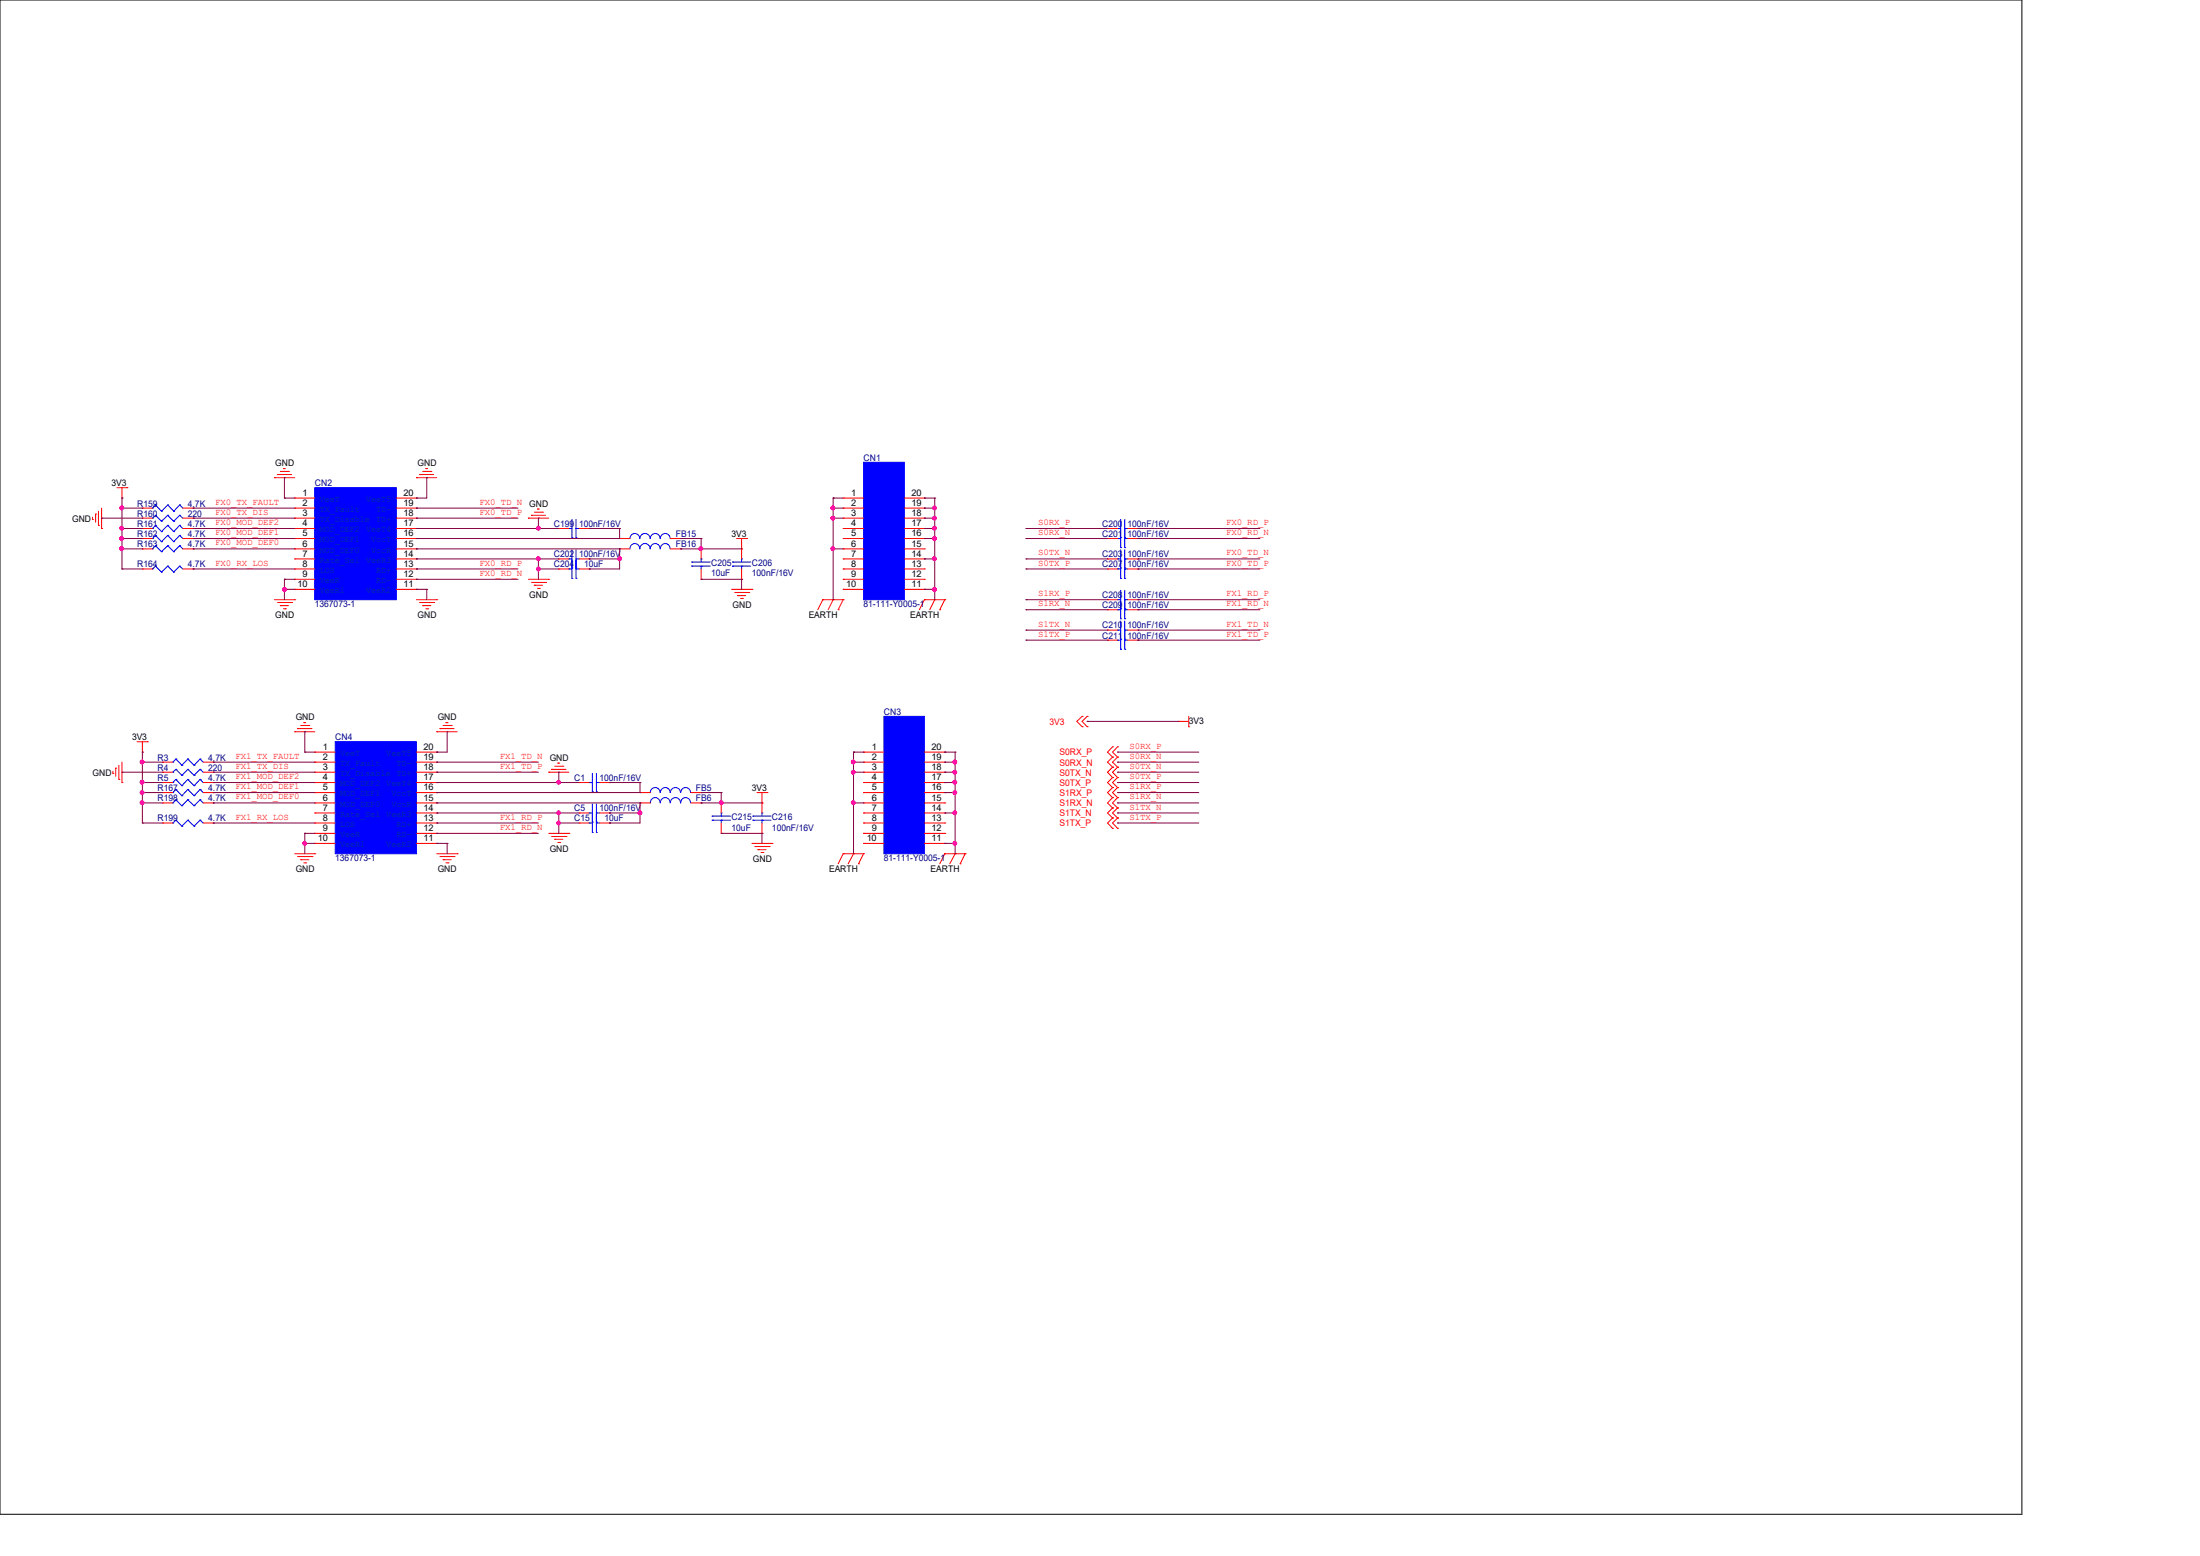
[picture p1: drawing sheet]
<svg xmlns="http://www.w3.org/2000/svg" width="297mm" height="210mm" viewBox="0 0 297 210" stroke-linecap="round" stroke-linejoin="round" font-family="sans-serif">
<path d="M0 0h273v204.4h-273z" fill="none" stroke="#000" stroke-width=".14"/>
<g fill="none" stroke="#f00" stroke-width=".14">
<path d="M12.5 70.1h.1M12.5 69.8v.3M12.9 69.4h.1M12.9 69.4v1.1M13.3 70.9h.1M13.3 69v1.9M13.7 71.3h.1M13.7 68.6v2.7M15.8 65.8h1.3M16.5 67.2h.1M16.5 65.8v1.4M17.1 65.8h.1"/>
<path d="M19.2 76.8h.1M19.2 68.6h.1M19.2 69.9h.1M19.2 71.3h.1M19.2 72.7h.1M19.2 74.1h.1M19.2 69.9h1.4M19.2 72.7h1.4M19.2 71.3h1.4M19.2 76.8h1.4M19.2 68.6h1.4M19.2 74.1h1.4"/>
<path d="M24.7 69.9h1.4M24.7 72.7h1.4M24.7 71.3h1.4M24.7 76.8h1.4M24.7 68.6h1.4M24.7 74.1h1.4M26.1 76.8h.1M26.1 68.6h.1M26.1 69.9h.1M26.1 71.3h.1M26.1 72.7h.1M26.1 74.1h.1"/>
<path d="M37 64.5h.1M37 64.5h2.8M37.5 64.1h.1M37.5 64.1h1.9M37.8 63.6h1.1M38.3 63.2h.1M38.3 63.2h.2M38.9 63.6h.1M39.8 67.2h.1M39.8 68.6h.1M39.8 69.9h.1M39.8 71.3h.1"/>
<path d="M39.8 72.7h.1M39.8 74.1h.1M39.8 75.4h.1M39.8 76.8h.1M39.8 78.2h.1M39.8 79.5h.1M39.8 69.9h2.7M39.8 72.7h2.7M39.8 78.2h2.7M39.8 79.5h2.7M39.8 71.3h2.7M39.8 75.4h2.7"/>
<path d="M39.8 76.8h2.7M39.8 68.6h2.7M39.8 67.2h2.7M39.8 74.1h2.7M53.5 69.9h2.7M53.5 72.7h2.7M53.5 78.2h2.7M53.5 79.5h2.7M53.5 71.3h2.7M53.5 75.4h2.7M53.5 76.8h2.7M53.5 68.6h2.7"/>
<path d="M53.5 67.2h2.7M53.5 74.1h2.7M56.2 64.5h.1M56.2 79.5h.1M56.2 78.2h.1M56.2 76.8h.1M56.2 75.4h.1M56.2 74.1h.1M56.2 72.7h.1M56.2 71.3h.1M56.2 69.9h.1M56.2 68.6h.1"/>
<path d="M56.2 67.2h.1M56.2 64.5h2.8M56.6 64.1h.1M56.6 64.1h1.9M57.1 63.6h1.1M57.5 63.2h.1M57.5 63.2h.2M58.2 63.6h.1M71.3 69.9h.1M71.3 69.9h2.8M71.3 78.2h2.8M71.8 69.6h.1"/>
<path d="M71.8 69.6h1.9M71.8 78.6h1.9M72.1 79h.1M72.1 69.1h1.1M72.1 79h1.1M72.6 68.7h.1M72.6 68.7h.2M72.6 79.4h.2M72.8 79.4h.1M73.2 69.1h.1M73.7 78.6h.1M74.1 78.2h.1"/>
<path d="M75.4 75.4h.1M75.4 76.8h.1M75.4 71.3h.1M75.4 71.3h1.4M75.4 75.4h1.4M75.4 76.8h1.4M78.2 71.3h1.3M78.2 75.4h1.3M78.2 76.8h1.3M79.5 75.4h.1M79.5 76.8h.1M79.5 71.3h.1"/>
<path d="M83.7 72.7h.1M83.7 74.1h.1M83.7 72.7h1.3M83.7 74.1h1.3M90.5 72.7h1.4M90.5 74.1h1.4M91.9 72.7h.1M91.9 74.1h.1M94.7 78.2h.1M94.7 74.1h.1M94.7 74.1v1.3M94.7 76.8v1.4"/>
<path d="M98.8 79.5h2.7M99.2 80h1.9M99.4 72.7h1.4M100.1 74.1h.1M100.1 78.2h.1M100.1 72.7v2.7M100.1 76.8v1.4M100.8 72.7h.1M101.1 80h.1M101.5 79.5h.1M113.8 67.2h.1M113.8 68.6h.1"/>
<path d="M113.8 69.9h.1M113.8 71.3h.1M113.8 72.7h.1M113.8 74.1h.1M113.8 75.4h.1M113.8 76.8h.1M113.8 78.2h.1M113.8 79.5h.1M113.8 69.9h2.8M113.8 72.7h2.8M113.8 78.2h2.8M113.8 79.5h2.8"/>
<path d="M113.8 71.3h2.8M113.8 75.4h2.8M113.8 76.8h2.8M113.8 68.6h2.8M113.8 67.2h2.8M113.8 74.1h2.8M122.1 69.9h2.7M122.1 72.7h2.7M122.1 78.2h2.7M122.1 79.5h2.7M122.1 71.3h2.7M122.1 75.4h2.7"/>
<path d="M122.1 76.8h2.7M122.1 68.6h2.7M122.1 67.2h2.7M122.1 74.1h2.7M124.8 79.5h.1M124.8 78.2h.1M124.8 76.8h.1M124.8 75.4h.1M124.8 74.1h.1M124.8 72.7h.1M124.8 71.3h.1M124.8 69.9h.1"/>
<path d="M124.8 68.6h.1M124.8 67.2h.1M149.5 71.3h.1M149.5 72.7h.1M149.5 75.4h.1M149.5 76.8h.1M149.5 72.7h1.4M149.5 71.3h1.4M149.5 75.4h1.4M149.5 76.8h1.4M152.2 72.7h1.4M152.2 71.3h1.4"/>
<path d="M152.2 75.4h1.4M152.2 76.8h1.4M153.6 71.3h.1M153.6 72.7h.1M153.6 75.4h.1M153.6 76.8h.1M37 80.9h2.8M37.5 81.3h1.9M37.8 81.7h.1M37.8 81.7h1.1M38.3 82.2h.2M38.5 82.2h.1"/>
<path d="M39.4 81.3h.1M39.8 80.9h.1M39.8 98.8h.1M39.8 98.8h2.7M40.2 98.3h.1M40.2 98.3h1.9M40.6 97.9h1.1M41 97.5h.1M41 97.5h.3M41.7 97.9h.1M56.2 80.9h2.8M56.6 81.3h1.9"/>
<path d="M57.1 81.7h.1M57.1 81.7h1.1M57.5 82.2h.2M57.7 82.2h.1M58.5 81.3h.1M59 80.9h.1M59 98.8h.1M59 98.8h2.7M59.4 98.3h.1M59.4 98.3h1.9M59.8 97.9h1.1M60.2 97.5h.1"/>
<path d="M60.2 97.5h.3M60.9 97.9h.1M99.6 80.4h.1M99.6 80.4h1.1M100 80.8h.2M100.2 80.8h.1M111.1 80.9h.1M111.1 80.9h2.7M111.1 80.9l-.7 1.4M112.5 80.9h.1M112.5 80.9l-.7 1.4M113.2 82.3h.1"/>
<path d="M113.8 80.9h.1M113.8 80.9l-.6 1.4M124.8 80.9h.1M124.8 80.9h2.8M124.8 80.9l-.7 1.4M126.2 80.9h.1M126.2 80.9l-.7 1.4M126.9 82.3h.1M127.6 80.9h.1M127.6 80.9l-.7 1.4M146.1 96.7h.1M146.1 98.1h.1"/>
<path d="M146.1 96.7l-.7 .7 .7 .7M146.8 96.7h.1M146.8 98.1h.1M146.8 96.7l-.7 .7 .7 .7M149.5 80.9h.1M149.5 82.3h.1M149.5 85h.1M149.5 86.4h.1M149.5 80.9h1.4M149.5 82.3h1.4M149.5 85h1.4M149.5 86.4h1.4"/>
<path d="M152.2 80.9h1.4M152.2 82.3h1.4M152.2 85h1.4M152.2 86.4h1.4M153.6 80.9h.1M153.6 82.3h.1M153.6 85h.1M153.6 86.4h.1M159.1 97.4h.1M159.1 97.4h1.4M160.5 98.1h.1M160.5 96.7v1.4"/>
<path d="M15.2 104.4h.1M15.2 104.1v.3M15.6 103.7h.1M15.6 103.7v1.1M16 105.2h.1M16 103.3v1.9M16.5 105.6h.1M16.5 102.9v2.7M18.5 100.1h1.4M19.2 101.5h.1M19.2 100.1v1.4M19.9 100.1h.1"/>
<path d="M21.9 111.1h.1M21.9 102.9h.1M21.9 104.2h.1M21.9 105.6h.1M21.9 107h.1M21.9 108.4h.1M21.9 104.2h1.4M21.9 107h1.4M21.9 111.1h1.4M21.9 102.9h1.4M21.9 105.6h1.4M21.9 108.4h1.4"/>
<path d="M27.4 104.2h1.4M27.4 107h1.4M27.4 111.1h1.4M27.4 102.9h1.4M27.4 105.6h1.4M27.4 108.4h1.4M28.8 111.1h.1M28.8 102.9h.1M28.8 104.2h.1M28.8 105.6h.1M28.8 107h.1M28.8 108.4h.1"/>
<path d="M39.8 115.2h2.7M40.2 115.6h1.9M40.6 116h.1M40.6 116h1.1M41 116.5h.3M41.3 116.5h.1M42.1 115.6h.1M42.5 115.2h.1M42.5 101.5h.1M42.5 102.9h.1M42.5 104.2h.1M42.5 105.6h.1"/>
<path d="M42.5 107h.1M42.5 108.4h.1M42.5 109.7h.1M42.5 111.1h.1M42.5 112.5h.1M42.5 113.8h.1M42.5 104.2h2.8M42.5 107h2.8M42.5 112.5h2.8M42.5 113.8h2.8M42.5 109.7h2.8M42.5 111.1h2.8"/>
<path d="M42.5 102.9h2.8M42.5 105.6h2.8M42.5 101.5h2.8M42.5 108.4h2.8M56.2 104.2h2.8M56.2 107h2.8M56.2 112.5h2.8M56.2 113.8h2.8M56.2 109.7h2.8M56.2 111.1h2.8M56.2 102.9h2.8M56.2 105.6h2.8"/>
<path d="M56.2 101.5h2.8M56.2 108.4h2.8M59 113.8h.1M59 112.5h.1M59 111.1h.1M59 109.7h.1M59 108.4h.1M59 107h.1M59 105.6h.1M59 104.2h.1M59 102.9h.1M59 101.5h.1"/>
<path d="M59 115.2h2.7M59.4 115.6h1.9M59.8 116h.1M59.8 116h1.1M60.2 116.5h.3M60.5 116.5h.1M61.3 115.6h.1M61.7 115.2h.1M74.1 104.2h.1M74.1 104.2h2.7M74.1 112.5h2.7M74.5 103.8h.1"/>
<path d="M74.5 103.8h1.9M74.5 112.9h1.9M74.9 113.3h.1M74.9 103.4h1.1M74.9 113.3h1.1M75.3 103h.1M75.3 103h.3M75.3 113.7h.3M75.6 113.7h.1M76 103.4h.1M76.4 112.9h.1M76.8 112.5h.1"/>
<path d="M78.2 109.7h.1M78.2 111.1h.1M78.2 105.6h.1M78.2 109.7h1.3M78.2 111.1h1.3M78.2 105.6h1.3M80.9 109.7h1.4M80.9 111.1h1.4M80.9 105.6h1.4M82.3 109.7h.1M82.3 111.1h.1M82.3 105.6h.1"/>
<path d="M86.4 107h.1M86.4 108.4h.1M86.4 107h1.4M86.4 108.4h1.4M93.3 107h1.4M93.3 108.4h1.4M94.7 107h.1M94.7 108.4h.1M97.4 112.5h.1M97.4 108.4h.1M97.4 108.4v1.3M97.4 111.1v1.4"/>
<path d="M101.5 113.8h2.7M101.9 114.3h1.9M102.2 107h1.3M102.3 114.7h.1M102.3 114.7h1.1M102.7 115.1h.3M102.9 108.4h.1M102.9 112.5h.1M102.9 107v2.7M102.9 111.1v1.4M103 115.1h.1M103.5 107h.1"/>
<path d="M103.8 114.3h.1M104.2 113.8h.1M113.8 115.2h.1M113.8 115.2h2.8M113.8 115.2l-.6 1.4M115.2 115.2h.1M115.2 115.2l-.7 1.4M115.9 116.6h.1M116.6 115.2h.1M116.6 101.5h.1M116.6 102.9h.1M116.6 104.2h.1"/>
<path d="M116.6 105.6h.1M116.6 107h.1M116.6 108.4h.1M116.6 109.7h.1M116.6 111.1h.1M116.6 112.5h.1M116.6 113.8h.1M116.6 104.2h2.7M116.6 107h2.7M116.6 112.5h2.7M116.6 113.8h2.7M116.6 115.2l-.7 1.4"/>
<path d="M116.6 109.7h2.7M116.6 111.1h2.7M116.6 102.9h2.7M116.6 105.6h2.7M116.6 101.5h2.7M116.6 108.4h2.7M124.8 104.2h2.8M124.8 107h2.8M124.8 112.5h2.8M124.8 113.8h2.8M124.8 109.7h2.8M124.8 111.1h2.8"/>
<path d="M124.8 102.9h2.8M124.8 105.6h2.8M124.8 101.5h2.8M124.8 108.4h2.8M127.6 115.2h.1M127.6 113.8h.1M127.6 112.5h.1M127.6 111.1h.1M127.6 109.7h.1M127.6 108.4h.1M127.6 107h.1M127.6 105.6h.1"/>
<path d="M127.6 104.2h.1M127.6 102.9h.1M127.6 101.5h.1M127.6 115.2h2.7M127.6 115.2l-.7 1.4M128.9 115.2h.1M128.9 115.2l-.7 1.4M129.6 116.6h.1M130.3 115.2h.1M130.3 115.2l-.7 1.4M150.2 100.8h.1M150.2 102.2h.1"/>
<path d="M150.2 103.5h.1M150.2 104.9h.1M150.2 106.3h.1M150.2 107.7h.1M150.2 109.1h.1M150.2 110.4h.1M150.2 111.8h.1M150.2 100.8l-.7 .7 .7 .7M150.2 102.2l-.7 .7 .7 .6M150.2 103.5l-.7 .7 .7 .7M150.2 104.9l-.7 .7 .7 .7M150.2 106.3l-.7 .7 .7 .7"/>
<path d="M150.2 107.7l-.7 .7 .7 .7M150.2 109.1l-.7 .6 .7 .7M150.2 110.4l-.7 .7 .7 .7M150.9 100.8h.1M150.9 102.2h.1M150.9 103.5h.1M150.9 104.9h.1M150.9 106.3h.1M150.9 107.7h.1M150.9 109.1h.1M150.9 110.4h.1M150.9 111.8h.1"/>
<path d="M150.9 100.8l-.7 .7 .7 .7M150.9 102.2l-.7 .7 .7 .6M150.9 103.5l-.7 .7 .7 .7M150.9 104.9l-.7 .7 .7 .7M150.9 106.3l-.7 .7 .7 .7M150.9 107.7l-.7 .7 .7 .7M150.9 109.1l-.7 .6 .7 .7M150.9 110.4l-.7 .7 .7 .7"/>
</g>
<g fill="none" stroke="#00f" stroke-width=".14">
<path d="M20.6 76.8h.1M20.6 68.6h.1M20.6 69.9h.1M20.6 71.3h.1M20.6 72.7h.1M20.6 74.1h.1M21 76.4h.1M21 68.2h.1M21 69.6h.1M21 70.9h.1M21 72.3h.1M21 73.7h.1"/>
<path d="M21 76.4l.8 .8M21 76.4l-.4 .4M21 68.2l.8 .8M21 68.2l-.4 .4M21 69.6l.8 .8M21 69.6l-.4 .3M21 70.9l.8 .9M21 70.9l-.4 .4M21 72.3l.8 .8M21 72.3l-.4 .4M21 73.7l.8 .8M21 73.7l-.4 .4"/>
<path d="M21.8 77.2h.1M21.8 69h.1M21.8 70.4h.1M21.8 71.8h.1M21.8 73.1h.1M21.8 74.5h.1M22.6 76.4h.1M22.6 68.2h.1M22.6 69.6h.1M22.6 70.9h.1M22.6 72.3h.1M22.6 73.7h.1"/>
<path d="M22.6 76.4l.9 .8M22.6 76.4l-.8 .8M22.6 68.2l.9 .8M22.6 68.2l-.8 .8M22.6 69.6l.9 .8M22.6 69.6l-.8 .8M22.6 70.9l.9 .9M22.6 70.9l-.8 .9M22.6 72.3l.9 .8M22.6 72.3l-.8 .8M22.6 73.7l.9 .8M22.6 73.7l-.8 .8"/>
<path d="M23.5 77.2h.1M23.5 69h.1M23.5 70.4h.1M23.5 71.8h.1M23.5 73.1h.1M23.5 74.5h.1M24.3 76.4h.1M24.3 68.2h.1M24.3 69.6h.1M24.3 70.9h.1M24.3 72.3h.1M24.3 73.7h.1"/>
<path d="M24.3 76.4l.4 .4M24.3 76.4l-.8 .8M24.3 68.2l.4 .4M24.3 68.2l-.8 .8M24.3 69.6l.4 .3M24.3 69.6l-.8 .8M24.3 70.9l.4 .4M24.3 70.9l-.8 .9M24.3 72.3l.4 .4M24.3 72.3l-.8 .8M24.3 73.7l.4 .4M24.3 73.7l-.8 .8"/>
<path d="M76.8 75.4h.1M76.8 76.8h.1M76.8 71.3h.1M76.8 71.3h.4M76.8 75.4h.4M76.8 76.8h.4M77.2 76.7h.1M77.2 78.1h.1M77.2 72.6h.1M77.2 70.1v2.5M77.2 74.2v3.9M77.8 75.4h.1"/>
<path d="M77.8 76.7h.1M77.8 76.8h.1M77.8 78.1h.1M77.8 71.3h.1M77.8 72.6h.1M77.8 71.3h.4M77.8 75.4h.4M77.8 70.1v2.5M77.8 74.2v3.9M77.8 76.8h.4M85 72.7a.66 .66 0 0 1 .7-.7 .66 .66 0 0 1 .7 .7M86.4 74.1a.66 .66 0 0 0-.7-.7 .66 .66 0 0 0-.6 .7"/>
<path d="M86.4 72.7a.68 .68 0 0 1 .7-.7 .68 .68 0 0 1 .7 .7M87.8 74.1a.68 .68 0 0 0-.7-.7 .68 .68 0 0 0-.7 .7M87.8 72.7a.66 .66 0 0 1 .7-.7 .66 .66 0 0 1 .6 .7M89.1 74.1a.66 .66 0 0 0-.6-.7 .66 .66 0 0 0-.7 .7M89.2 72.7a.66 .66 0 0 1 .6-.7 .66 .66 0 0 1 .7 .7M90.5 74.1a.66 .66 0 0 0-.7-.7 .66 .66 0 0 0-.6 .7M93.4 75.9h.1M93.4 76.4h.1M93.4 75.9h2.5M93.4 76.4h2.5M94.7 75.4h.1M94.7 76.4h.1"/>
<path d="M94.7 75.4v.5M94.7 76.4v.4M98.9 75.9h.1M98.9 76.4h.1M98.9 75.9h2.4M98.9 76.4h2.4M100.1 75.4h.1M100.1 76.4h.1M100.1 75.4v.5M100.1 76.4v.4M150.9 71.3h.1M150.9 72.7h.1"/>
<path d="M150.9 75.4h.1M150.9 76.8h.1M150.9 71.3h.4M150.9 75.4h.4M150.9 72.7h.4M150.9 76.8h.4M151.3 72.6h.1M151.3 73.9h.1M151.3 76.7h.1M151.3 78.1h.1M151.3 70.1v3.8M151.3 74.2v3.9"/>
<path d="M151.3 79.7v3.8M151.8 71.3h.1M151.8 72.6h.1M151.8 72.7h.1M151.8 73.9h.1M151.8 75.4h.1M151.8 76.7h.1M151.8 76.8h.1M151.8 78.1h.1M151.8 71.3h.4M151.8 70.1v3.8M151.8 74.2v3.9"/>
<path d="M151.8 79.7v3.8M151.8 75.4h.4M151.8 72.7h.4M151.8 76.8h.4M150.9 80.9h.1M150.9 82.3h.1M150.9 85h.1M150.9 86.4h.1M150.9 80.9h.4M150.9 82.3h.4M150.9 85h.4M150.9 86.4h.4"/>
<path d="M151.3 82.2h.1M151.3 83.5h.1M151.3 86.3h.1M151.3 87.6h.1M151.3 83.8v3.8M151.8 80.9h.1M151.8 82.2h.1M151.8 82.3h.1M151.8 83.5h.1M151.8 85h.1M151.8 86.3h.1M151.8 86.4h.1"/>
<path d="M151.8 87.6h.1M151.8 83.8v3.8M151.8 80.9h.4M151.8 82.3h.4M151.8 85h.4M151.8 86.4h.4M23.3 111.1h.1M23.3 102.9h.1M23.3 104.2h.1M23.3 105.6h.1M23.3 107h.1M23.3 108.4h.1"/>
<path d="M23.7 110.7h.1M23.7 102.4h.1M23.7 103.8h.1M23.7 105.2h.1M23.7 106.6h.1M23.7 107.9h.1M23.7 110.7l.9 .8M23.7 110.7l-.4 .4M23.7 102.4l.9 .9M23.7 102.4l-.4 .5M23.7 103.8l.9 .8M23.7 103.8l-.4 .4"/>
<path d="M23.7 105.2l.9 .8M23.7 105.2l-.4 .4M23.7 106.6l.9 .8M23.7 106.6l-.4 .4M23.7 107.9l.9 .9M23.7 107.9l-.4 .5M24.6 111.5h.1M24.6 103.3h.1M24.6 104.6h.1M24.6 106h.1M24.6 107.4h.1M24.6 108.8h.1"/>
<path d="M25.4 110.7h.1M25.4 102.4h.1M25.4 103.8h.1M25.4 105.2h.1M25.4 106.6h.1M25.4 107.9h.1M25.4 110.7l.8 .8M25.4 110.7l-.8 .8M25.4 102.4l.8 .9M25.4 102.4l-.8 .9M25.4 103.8l.8 .8M25.4 103.8l-.8 .8"/>
<path d="M25.4 105.2l.8 .8M25.4 105.2l-.8 .8M25.4 106.6l.8 .8M25.4 106.6l-.8 .8M25.4 107.9l.8 .9M25.4 107.9l-.8 .9M26.2 111.5h.1M26.2 103.3h.1M26.2 104.6h.1M26.2 106h.1M26.2 107.4h.1M26.2 108.8h.1"/>
<path d="M27 110.7h.1M27 102.4h.1M27 103.8h.1M27 105.2h.1M27 106.6h.1M27 107.9h.1M27 110.7l.4 .4M27 110.7l-.8 .8M27 102.4l.4 .5M27 102.4l-.8 .9M27 103.8l.4 .4M27 103.8l-.8 .8"/>
<path d="M27 105.2l.4 .4M27 105.2l-.8 .8M27 106.6l.4 .4M27 106.6l-.8 .8M27 107.9l.4 .5M27 107.9l-.8 .9M79.5 109.7h.1M79.5 111.1h.1M79.5 105.6h.1M79.5 109.7h.5M79.5 111.1h.5M79.5 105.6h.5"/>
<path d="M80 111h.1M80 112.4h.1M80 106.8h.1M80 104.4v2.4M80 108.5v3.9M80.5 109.7h.1M80.5 111h.1M80.5 111.1h.1M80.5 112.4h.1M80.5 105.6h.1M80.5 106.8h.1M80.5 109.7h.4"/>
<path d="M80.5 104.4v2.4M80.5 108.5v3.9M80.5 111.1h.4M80.5 105.6h.4M89.1 107a.66 .66 0 0 0-.6-.7 .66 .66 0 0 0-.7 .7M89.1 108.4a.66 .66 0 0 0-.6-.7 .66 .66 0 0 0-.7 .7M90.5 107a.66 .66 0 0 0-.7-.7 .66 .66 0 0 0-.6 .7M90.5 108.4a.66 .66 0 0 0-.7-.7 .66 .66 0 0 0-.6 .7M90.5 107a.68 .68 0 0 1 .7-.7 .68 .68 0 0 1 .7 .7M91.9 108.4a.68 .68 0 0 0-.7-.7 .68 .68 0 0 0-.7 .7M93.2 107a.66 .66 0 0 0-.6-.7 .66 .66 0 0 0-.7 .7M93.2 108.4a.66 .66 0 0 0-.6-.7 .66 .66 0 0 0-.7 .7"/>
<path d="M96.1 110.2h.1M96.1 110.7h.1M96.1 110.2h2.5M96.1 110.7h2.5M97.4 109.7h.1M97.4 110.7h.1M97.4 109.7v.5M97.4 110.7v.4M101.6 110.2h.1M101.6 110.7h.1M101.6 110.2h2.5M101.6 110.7h2.5"/>
<path d="M102.9 109.7h.1M102.9 110.7h.1M102.9 109.7v.5M102.9 110.7v.4"/>
<circle cx="117.9" cy="72.7" r=".38"/>
<circle cx="117.9" cy="76.1" r=".38"/>
<circle cx="117.9" cy="79.5" r=".38"/>
<circle cx="117.9" cy="69.2" r=".38"/>
<circle cx="119.3" cy="77.9" r=".4"/>
<circle cx="119.3" cy="71" r=".4"/>
<circle cx="119.3" cy="67.6" r=".4"/>
<circle cx="119.3" cy="74.5" r=".4"/>
<circle cx="120.7" cy="76.1" r=".4"/>
<circle cx="120.7" cy="79.5" r=".4"/>
<circle cx="120.7" cy="72.7" r=".4"/>
<circle cx="120.7" cy="69.2" r=".4"/>
<circle cx="120.7" cy="110.4" r=".4"/>
<circle cx="120.7" cy="107" r=".4"/>
<circle cx="120.7" cy="103.5" r=".4"/>
<circle cx="120.7" cy="113.8" r=".4"/>
<circle cx="122" cy="101.9" r=".38"/>
<circle cx="122" cy="112.2" r=".38"/>
<circle cx="122" cy="108.8" r=".38"/>
<circle cx="122" cy="105.3" r=".38"/>
<circle cx="123.4" cy="110.4" r=".4"/>
<circle cx="123.4" cy="107" r=".4"/>
<circle cx="123.4" cy="103.5" r=".4"/>
<circle cx="123.4" cy="113.8" r=".4"/>
</g>
<g fill="#00f" stroke="#00f" stroke-width=".14">
<path d="M120.3 97.1h.7v2.8h-.7z" fill-rule="evenodd"/>
<path d="M120.3 97.1h.7v2.3h-.7z" fill-rule="evenodd"/>
<path d="M121.7 97.1h.6v2.8h-.6z" fill-rule="evenodd"/>
<path d="M121.7 97.1h.6v2.3h-.6z" fill-rule="evenodd"/>
<path d="M123 97.1h.7v2.8h-.7z" fill-rule="evenodd"/>
<path d="M123 97.1h.7v2.3h-.7z" fill-rule="evenodd"/>
<path d="M119.3 96.7h5.5v18.5h-5.5z" fill-rule="evenodd"/>
<path d="M117.6 62.8h.6v2.8h-.6z" fill-rule="evenodd"/>
<path d="M117.6 62.8h.6v2.4h-.6z" fill-rule="evenodd"/>
<path d="M118.9 62.8h.7v2.8h-.7z" fill-rule="evenodd"/>
<path d="M118.9 62.8h.7v2.4h-.7z" fill-rule="evenodd"/>
<path d="M120.3 62.8h.7v2.8h-.7z" fill-rule="evenodd"/>
<path d="M120.3 62.8h.7v2.4h-.7z" fill-rule="evenodd"/>
<path d="M116.6 62.4h5.5v18.5h-5.5z" fill-rule="evenodd"/>
<path d="M45.3 100.1h10.9v15.1h-10.9z" fill-rule="evenodd"/>
<path d="M42.5 65.8h11v15.1h-11z" fill-rule="evenodd"/>
<circle cx="45.9" cy="100.8" r=".25"/>
<circle cx="43.2" cy="66.5" r=".25"/>
</g>
<g fill="none" stroke="#800040" stroke-width=".14">
<path d="M13.7 69.9h.1M13.7 69.9h5.5M16.5 67.2h.1M16.5 68.6h.1M16.5 71.3h.1M16.5 72.7h.1M16.5 74.1h.1M16.5 76.8h.1M16.5 67.2v9.6M16.5 68.6h2.7M16.5 71.3h2.7M16.5 72.7h2.7"/>
<path d="M16.5 74.1h2.7M16.5 76.8h2.7M26.1 68.6h.1M26.1 69.9h.1M26.1 71.3h.1M26.1 72.7h.1M26.1 74.1h.1M26.1 76.8h.1M26.1 68.6h13.7M26.1 69.9h13.7M26.1 71.3h13.7M26.1 72.7h13.7"/>
<path d="M26.1 74.1h13.7M26.1 76.8h13.7M38.4 64.5h.1M38.4 67.2h.1M38.4 79.5h.1M38.4 78.2h.1M38.4 64.5v2.7M38.4 78.2v2.7M38.4 67.2h1.4M38.4 78.2h1.4M38.4 79.5h1.4M56.2 67.2h.1"/>
<path d="M56.2 68.6h.1M56.2 69.9h.1M56.2 71.3h.1M56.2 72.7h.1M56.2 75.4h.1M56.2 74.1h.1M56.2 76.8h.1M56.2 78.2h.1M56.2 79.5h.1M56.2 68.6h13.7M56.2 69.9h13.7M56.2 71.3h19.2"/>
<path d="M56.2 74.1h27.5M56.2 75.4h19.2M56.2 76.8h13.7M56.2 78.2h13.7M56.2 79.5h1.4M57.6 64.5h.1M57.6 79.5h.1M57.6 64.5v2.7h-1.4M57.6 79.5v1.4M72.7 71.3h.1M72.7 75.4h.1M72.7 76.8h.1"/>
<path d="M72.7 69.9h.1M72.7 76.8h2.7M72.7 69.9v1.4M72.7 75.4v2.8M79.5 71.3h.1M79.5 75.4h.1M79.5 76.8h.1M79.5 71.3h4.2M79.5 75.4h4.2M83.7 71.3h.1M83.7 74.1h.1M83.7 75.4h.1"/>
<path d="M83.7 71.3v1.4h-27.5M83.7 74.1v2.7h-4.2M91.9 72.7h.1M91.9 74.1h.1M91.9 72.7h2.8M91.9 74.1h8.2M94.7 72.7h.1M94.7 74.1h.1M94.7 78.2h.1M94.7 72.7v1.4M94.7 78.2h5.4M100.1 78.2h.1"/>
<path d="M100.1 78.2v1.3M112.5 67.2h.1M112.5 68.6h.1M112.5 69.9h.1M112.5 74.1h.1M112.5 67.2h1.3M112.5 68.6h1.3M112.5 67.2v13.7M112.5 69.9h1.3M112.5 74.1h1.3M124.8 68.6h.1M124.8 69.9h.1"/>
<path d="M124.8 71.3h.1M124.8 72.7h.1M124.8 75.4h.1M124.8 79.5h.1M124.8 67.2h.1M124.8 67.2h1.4M124.8 68.6h1.4M124.8 69.9h1.4M124.8 71.3h1.4M124.8 72.7h1.4M124.8 75.4h1.4M124.8 79.5h1.4"/>
<path d="M126.2 75.4h.1M126.2 72.7h.1M126.2 71.3h.1M126.2 69.9h.1M126.2 68.6h.1M126.2 67.2h.1M126.2 79.5h.1M126.2 67.2v13.7M138.5 71.3h.1M138.5 72.7h.1M138.5 75.4h.1M138.5 76.8h.1"/>
<path d="M138.5 71.3h11M138.5 72.7h11M138.5 75.4h11M138.5 76.8h11M153.6 71.3h.1M153.6 72.7h.1M153.6 75.4h.1M153.6 76.8h.1M153.6 71.3h16.5M153.6 72.7h16.5M153.6 75.4h16.5M153.6 76.8h16.5"/>
<path d="M41.1 98.8h.1M41.1 98.8v2.7M60.4 98.8h.1M60.4 98.8v2.7h-1.4M138.5 80.9h.1M138.5 82.3h.1M138.5 85h.1M138.5 86.4h.1M138.5 80.9h11M138.5 82.3h11M138.5 85h11M138.5 86.4h11"/>
<path d="M146.8 97.4h.1M146.8 97.4h12.3M153.6 80.9h.1M153.6 82.3h.1M153.6 85h.1M153.6 86.4h.1M153.6 80.9h16.5M153.6 82.3h16.5M153.6 85h16.5M153.6 86.4h16.5M16.5 104.2h.1M16.5 104.2h5.4"/>
<path d="M19.2 101.5h.1M19.2 102.9h.1M19.2 105.6h.1M19.2 107h.1M19.2 108.4h.1M19.2 111.1h.1M19.2 101.5v9.6M19.2 102.9h2.7M19.2 105.6h2.7M19.2 107h2.7M19.2 108.4h2.7M19.2 111.1h2.7"/>
<path d="M28.8 102.9h.1M28.8 104.2h.1M28.8 105.6h.1M28.8 107h.1M28.8 108.4h.1M28.8 111.1h.1M28.8 102.9h13.7M28.8 104.2h13.7M28.8 105.6h13.7M28.8 107h13.7M28.8 108.4h13.7M28.8 111.1h13.7"/>
<path d="M41.1 101.5h.1M41.1 113.8h.1M41.1 112.5h.1M41.1 112.5v2.7M41.1 101.5h1.4M41.1 112.5h1.4M41.1 113.8h1.4M59 101.5h.1M59 102.9h.1M59 104.2h.1M59 105.6h.1M59 107h.1"/>
<path d="M59 109.7h.1M59 108.4h.1M59 111.1h.1M59 112.5h.1M59 113.8h.1M59 102.9h13.7M59 104.2h13.7M59 105.6h19.2M59 108.4h27.4M59 109.7h19.2M59 111.1h13.7M59 112.5h13.7"/>
<path d="M59 113.8h1.4M60.4 113.8h.1M60.4 113.8v1.4M75.4 105.6h.1M75.4 109.7h.1M75.4 111.1h.1M75.4 104.2h.1M75.4 111.1h2.8M75.4 104.2v1.4M75.4 109.7v2.8M82.3 105.6h.1M82.3 109.7h.1"/>
<path d="M82.3 111.1h.1M82.3 105.6h4.1M82.3 109.7h4.1M86.4 105.6h.1M86.4 108.4h.1M86.4 109.7h.1M86.4 105.6v1.4h-27.4M86.4 108.4v2.7h-4.1M94.7 107h.1M94.7 108.4h.1M94.7 107h2.7M94.7 108.4h8.2"/>
<path d="M97.4 107h.1M97.4 108.4h.1M97.4 112.5h.1M97.4 107v1.4M97.4 112.5h5.5M102.9 112.5h.1M102.9 112.5v1.3M115.2 101.5h.1M115.2 102.9h.1M115.2 104.2h.1M115.2 108.4h.1M115.2 101.5h1.4"/>
<path d="M115.2 102.9h1.4M115.2 101.5v13.7M115.2 104.2h1.4M115.2 108.4h1.4M127.6 102.9h.1M127.6 104.2h.1M127.6 105.6h.1M127.6 107h.1M127.6 109.7h.1M127.6 113.8h.1M127.6 101.5h.1M127.6 101.5h1.3"/>
<path d="M127.6 102.9h1.3M127.6 104.2h1.3M127.6 105.6h1.3M127.6 107h1.3M127.6 109.7h1.3M127.6 113.8h1.3M128.9 109.7h.1M128.9 107h.1M128.9 105.6h.1M128.9 104.2h.1M128.9 102.9h.1M128.9 101.5h.1"/>
<path d="M128.9 113.8h.1M128.9 101.5v13.7M150.9 101.5h.1M150.9 102.9h.1M150.9 104.2h.1M150.9 105.6h.1M150.9 107h.1M150.9 108.4h.1M150.9 109.7h.1M150.9 111.1h.1M150.9 101.5h10.9M150.9 102.9h10.9"/>
<path d="M150.9 104.2h10.9M150.9 105.6h10.9M150.9 107h10.9M150.9 108.4h10.9M150.9 109.7h10.9M150.9 111.1h10.9"/>
</g>
<g fill="#f0f" stroke="#f0f" stroke-width=".14">
<circle cx="16.4" cy="68.6" r=".25"/>
<circle cx="112.4" cy="68.6" r=".25"/>
<circle cx="112.4" cy="74" r=".25"/>
<circle cx="126.2" cy="68.6" r=".25"/>
<circle cx="112.4" cy="69.9" r=".25"/>
<circle cx="16.4" cy="71.3" r=".25"/>
<circle cx="72.7" cy="71.3" r=".25"/>
<circle cx="94.6" cy="74" r=".25"/>
<circle cx="16.4" cy="72.7" r=".25"/>
<circle cx="16.4" cy="74" r=".25"/>
<circle cx="72.7" cy="75.4" r=".25"/>
<circle cx="83.7" cy="75.4" r=".25"/>
<circle cx="126.2" cy="79.5" r=".25"/>
<circle cx="126.2" cy="75.4" r=".25"/>
<circle cx="126.2" cy="72.7" r=".25"/>
<circle cx="126.2" cy="71.3" r=".25"/>
<circle cx="126.2" cy="69.9" r=".25"/>
<circle cx="38.4" cy="79.5" r=".25"/>
<circle cx="115.2" cy="104.2" r=".25"/>
<circle cx="115.2" cy="102.8" r=".25"/>
<circle cx="115.2" cy="108.3" r=".25"/>
<circle cx="19.2" cy="105.6" r=".25"/>
<circle cx="19.2" cy="102.8" r=".25"/>
<circle cx="75.4" cy="105.6" r=".24"/>
<circle cx="128.9" cy="105.6" r=".25"/>
<circle cx="128.9" cy="107" r=".25"/>
<circle cx="19.2" cy="107" r=".25"/>
<circle cx="97.4" cy="108.3" r=".25"/>
<circle cx="19.2" cy="108.3" r=".25"/>
<circle cx="75.4" cy="109.7" r=".24"/>
<circle cx="128.9" cy="109.7" r=".25"/>
<circle cx="86.4" cy="109.7" r=".25"/>
<circle cx="128.9" cy="113.8" r=".25"/>
<circle cx="128.9" cy="104.2" r=".25"/>
<circle cx="128.9" cy="102.8" r=".25"/>
<circle cx="41.1" cy="113.8" r=".24"/>
<circle cx="72.7" cy="76.8" r=".25"/>
<circle cx="75.4" cy="111.1" r=".24"/>
</g>
<g font-size="1.2">
<text x="15.1" y="65.6">3V3</text>
<text x="37.2" y="62.9">GND</text>
<text x="56.4" y="62.9">GND</text>
<text x="9.7" y="70.4">GND</text>
<text x="40.9" y="66.9">1</text>
<text x="40.9" y="68.3">2</text>
<text x="40.9" y="69.6">3</text>
<text x="40.9" y="71">4</text>
<text x="54.5" y="71">17</text>
<text x="54.5" y="69.6">18</text>
<text x="54.5" y="68.3">19</text>
<text x="54.5" y="66.9">20</text>
<text x="71.5" y="68.4">GND</text>
<text x="114.9" y="66.9">1</text>
<text x="114.9" y="68.3">2</text>
<text x="114.9" y="69.6">3</text>
<text x="114.9" y="71">4</text>
<text x="123.1" y="71">17</text>
<text x="123.1" y="69.6">18</text>
<text x="123.1" y="68.3">19</text>
<text x="123.1" y="66.9">20</text>
<text x="40.9" y="72.4">5</text>
<text x="40.9" y="73.8">6</text>
<text x="40.9" y="75.1">7</text>
<text x="40.9" y="76.5">8</text>
<text x="40.9" y="77.9">9</text>
<text x="54.5" y="77.9">12</text>
<text x="54.5" y="76.5">13</text>
<text x="54.5" y="75.1">14</text>
<text x="54.5" y="73.8">15</text>
<text x="54.5" y="72.4">16</text>
<text x="98.8" y="72.5">3V3</text>
<text x="114.9" y="72.4">5</text>
<text x="114.9" y="73.8">6</text>
<text x="114.9" y="75.1">7</text>
<text x="114.9" y="76.5">8</text>
<text x="114.9" y="77.9">9</text>
<text x="123.1" y="77.9">12</text>
<text x="123.1" y="76.5">13</text>
<text x="123.1" y="75.1">14</text>
<text x="123.1" y="73.8">15</text>
<text x="123.1" y="72.4">16</text>
<text x="37.2" y="83.4">GND</text>
<text x="40.2" y="79.2">10</text>
<text x="54.5" y="79.2">11</text>
<text x="56.4" y="83.4">GND</text>
<text x="71.5" y="80.7">GND</text>
<text x="98.9" y="82.1">GND</text>
<text x="109.2" y="83.4">EARTH</text>
<text x="114.3" y="79.2">10</text>
<text x="122.9" y="83.4">EARTH</text>
<text x="123.1" y="79.2">11</text>
<text x="17.8" y="99.9">3V3</text>
<text x="39.9" y="97.2">GND</text>
<text x="43.6" y="101.2">1</text>
<text x="57.2" y="101.2">20</text>
<text x="59.1" y="97.2">GND</text>
<text x="117.7" y="101.2">1</text>
<text x="125.8" y="101.2">20</text>
<text x="160.5" y="97.7">3V3</text>
<text x="12.5" y="104.7">GND</text>
<text x="43.6" y="102.6">2</text>
<text x="43.6" y="103.9">3</text>
<text x="43.6" y="105.3">4</text>
<text x="43.6" y="106.7">5</text>
<text x="57.2" y="106.7">16</text>
<text x="57.2" y="105.3">17</text>
<text x="57.2" y="103.9">18</text>
<text x="57.2" y="102.6">19</text>
<text x="74.2" y="102.7">GND</text>
<text x="101.5" y="106.8">3V3</text>
<text x="117.7" y="102.6">2</text>
<text x="117.7" y="103.9">3</text>
<text x="117.7" y="105.3">4</text>
<text x="117.7" y="106.7">5</text>
<text x="125.8" y="106.7">16</text>
<text x="125.8" y="105.3">17</text>
<text x="125.8" y="103.9">18</text>
<text x="125.8" y="102.6">19</text>
<text x="42.9" y="113.5">10</text>
<text x="43.6" y="108.1">6</text>
<text x="43.6" y="109.4">7</text>
<text x="43.6" y="110.8">8</text>
<text x="43.6" y="112.2">9</text>
<text x="57.2" y="113.5">11</text>
<text x="57.2" y="112.2">12</text>
<text x="57.2" y="110.8">13</text>
<text x="57.2" y="109.4">14</text>
<text x="57.2" y="108.1">15</text>
<text x="117" y="113.5">10</text>
<text x="117.7" y="108.1">6</text>
<text x="117.7" y="109.4">7</text>
<text x="117.7" y="110.8">8</text>
<text x="117.7" y="112.2">9</text>
<text x="125.8" y="113.5">11</text>
<text x="125.8" y="112.2">12</text>
<text x="125.8" y="110.8">13</text>
<text x="125.8" y="109.4">14</text>
<text x="125.8" y="108.1">15</text>
<text x="39.9" y="117.7">GND</text>
<text x="59.1" y="117.7">GND</text>
<text x="74.2" y="115">GND</text>
<text x="101.6" y="116.4">GND</text>
<text x="111.9" y="117.7">EARTH</text>
<text x="125.6" y="117.7">EARTH</text>
</g>
<g font-size="1.2" fill="#000080">
<text x="42.5" y="65.6">CN2</text>
<text x="116.6" y="62.2">CN1</text>
<text x="18.5" y="68.4">R159</text>
<text x="18.5" y="69.7">R160</text>
<text x="18.5" y="71.1">R161</text>
<text x="25.4" y="68.4">4.7K</text>
<text x="25.4" y="69.7">220</text>
<text x="25.4" y="71.1">4.7K</text>
<text x="74.8" y="71.1">C199 100nF/16V</text>
<text x="148.8" y="71.1">C200 100nF/16V</text>
<text x="18.5" y="76.6">R164</text>
<text x="18.5" y="72.5">R162</text>
<text x="18.5" y="73.8">R163</text>
<text x="25.4" y="76.6">4.7K</text>
<text x="25.4" y="72.5">4.7K</text>
<text x="25.4" y="73.8">4.7K</text>
<text x="74.8" y="75.2">C202 100nF/16V</text>
<text x="74.8" y="76.6">C204</text>
<text x="78.9" y="76.6">10uF</text>
<text x="91.2" y="72.5">FB15</text>
<text x="91.2" y="73.8">FB16</text>
<text x="96" y="76.5">C205</text>
<text x="96" y="77.8">10uF</text>
<text x="101.5" y="76.5">C206</text>
<text x="101.5" y="77.8">100nF/16V</text>
<text x="148.8" y="72.5">C201 100nF/16V</text>
<text x="148.8" y="75.2">C203 100nF/16V</text>
<text x="148.8" y="76.6">C207 100nF/16V</text>
<text x="42.5" y="81.9">1367073-1</text>
<text x="116.6" y="81.9">81-111-Y0005-1</text>
<text x="148.8" y="80.7">C208 100nF/16V</text>
<text x="148.8" y="82.1">C209 100nF/16V</text>
<text x="148.8" y="84.8">C210 100nF/16V</text>
<text x="148.8" y="86.2">C211 100nF/16V</text>
<text x="45.3" y="99.9">CN4</text>
<text x="119.3" y="96.5">CN3</text>
<text x="21.3" y="102.7">R3</text>
<text x="21.3" y="104">R4</text>
<text x="21.3" y="105.4">R5</text>
<text x="21.3" y="106.8">R167</text>
<text x="28.1" y="106.8">4.7K</text>
<text x="28.1" y="102.7">4.7K</text>
<text x="28.1" y="104">220</text>
<text x="28.1" y="105.4">4.7K</text>
<text x="77.5" y="105.4">C1</text>
<text x="80.9" y="105.4">100nF/16V</text>
<text x="93.9" y="106.8">FB5</text>
<text x="21.3" y="110.9">R199</text>
<text x="21.3" y="108.1">R198</text>
<text x="28.1" y="110.9">4.7K</text>
<text x="28.1" y="108.1">4.7K</text>
<text x="77.5" y="109.5">C5</text>
<text x="77.5" y="110.9">C15</text>
<text x="80.9" y="109.5">100nF/16V</text>
<text x="81.6" y="110.9">10uF</text>
<text x="93.9" y="108.1">FB6</text>
<text x="98.8" y="110.7">C215</text>
<text x="98.8" y="112.1">10uF</text>
<text x="104.2" y="110.7">C216</text>
<text x="104.2" y="112.1">100nF/16V</text>
<text x="45.3" y="116.2">1367073-1</text>
<text x="119.3" y="116.2">81-111-Y0005-1</text>
</g>
<g font-size="1.2" fill="#f00">
<text x="29" y="68.1">FX0_TX_FAULT</text>
<text x="29" y="69.5">FX0_TX_DIS</text>
<text x="29" y="70.9">FX0_MOD_DEF2</text>
<text x="64.7" y="68.1">FX0_TD_N</text>
<text x="64.7" y="69.5">FX0_TD_P</text>
<text x="140.2" y="70.9">S0RX_P</text>
<text x="165.5" y="70.9">FX0_RD_P</text>
<text x="29" y="72.2">FX0_MOD_DEF1</text>
<text x="29" y="73.6">FX0_MOD_DEF0</text>
<text x="29" y="76.3">FX0_RX_LOS</text>
<text x="64.7" y="76.3">FX0_RD_P</text>
<text x="64.7" y="77.7">FX0_RD_N</text>
<text x="140.2" y="72.2">S0RX_N</text>
<text x="140.2" y="75">S0TX_N</text>
<text x="140.2" y="76.3">S0TX_P</text>
<text x="165.5" y="72.2">FX0_RD_N</text>
<text x="165.5" y="75">FX0_TD_N</text>
<text x="165.5" y="76.3">FX0_TD_P</text>
<text x="140.2" y="80.5">S1RX_P</text>
<text x="140.2" y="81.8">S1RX_N</text>
<text x="165.5" y="80.5">FX1_RD_P</text>
<text x="165.5" y="81.8">FX1_RD_N</text>
<text x="140.2" y="84.6">S1TX_N</text>
<text x="140.2" y="85.9">S1TX_P</text>
<text x="165.5" y="84.6">FX1_TD_N</text>
<text x="165.5" y="85.9">FX1_TD_P</text>
<text x="141.7" y="97.8">3V3</text>
<text x="143" y="101.9">S0RX_P</text>
<text x="152.5" y="101">S0RX_P</text>
<text x="31.8" y="102.4">FX1_TX_FAULT</text>
<text x="31.8" y="103.8">FX1_TX_DIS</text>
<text x="31.8" y="105.2">FX1_MOD_DEF2</text>
<text x="31.8" y="106.5">FX1_MOD_DEF1</text>
<text x="31.8" y="107.9">FX1_MOD_DEF0</text>
<text x="67.5" y="102.4">FX1_TD_N</text>
<text x="67.5" y="103.8">FX1_TD_P</text>
<text x="143" y="103.3">S0RX_N</text>
<text x="143" y="104.7">S0TX_N</text>
<text x="143" y="106.1">S0TX_P</text>
<text x="143" y="107.4">S1RX_P</text>
<text x="152.5" y="102.4">S0RX_N</text>
<text x="152.5" y="103.8">S0TX_N</text>
<text x="152.5" y="105.2">S0TX_P</text>
<text x="152.5" y="106.5">S1RX_P</text>
<text x="152.5" y="107.9">S1RX_N</text>
<text x="31.8" y="110.6">FX1_RX_LOS</text>
<text x="67.5" y="110.6">FX1_RD_P</text>
<text x="67.5" y="112">FX1_RD_N</text>
<text x="143" y="108.8">S1RX_N</text>
<text x="143" y="110.2">S1TX_N</text>
<text x="143" y="111.5">S1TX_P</text>
<text x="152.5" y="109.3">S1TX_N</text>
<text x="152.5" y="110.6">S1TX_P</text>
</g>
<g font-size="1.2" fill="#004080">
<text x="43.2" y="67.7">VeeT</text>
<text x="43.2" y="69.1">TX_Fault</text>
<text x="43.2" y="70.4">TX_Disable TD+</text>
<text x="43.2" y="71.8">MOD_DEF2 VeeT4</text>
<text x="49.4" y="67.7">VeeT5</text>
<text x="50.8" y="69.1">TD-</text>
<text x="43.2" y="73.2">MOD_DEF1</text>
<text x="43.2" y="74.6">MOD_DEF0</text>
<text x="43.2" y="75.9">Rate_Sel VeeR3</text>
<text x="43.2" y="77.3">LOS</text>
<text x="50.1" y="74.6">VccR</text>
<text x="50.1" y="73.2">VccT</text>
<text x="50.8" y="77.3">RD+</text>
<text x="43.2" y="78.7">VeeR</text>
<text x="43.2" y="80.1">VeeR1</text>
<text x="49.4" y="80.1">VeeR2</text>
<text x="50.8" y="78.7">RD-</text>
<text x="45.9" y="102">VeeT</text>
<text x="45.9" y="103.4">TX_Fault</text>
<text x="45.9" y="104.7">TX_Disable TD+</text>
<text x="45.9" y="106.1">MOD_DEF2 VeeT4</text>
<text x="45.9" y="107.5">MOD_DEF1</text>
<text x="52.2" y="102">VeeT5</text>
<text x="52.8" y="107.5">VccT</text>
<text x="53.5" y="103.4">TD-</text>
<text x="45.9" y="108.9">MOD_DEF0</text>
<text x="45.9" y="110.2">Rate_Sel VeeR3</text>
<text x="45.9" y="111.6">LOS</text>
<text x="45.9" y="113">VeeR</text>
<text x="52.8" y="108.9">VccR</text>
<text x="53.5" y="113">RD-</text>
<text x="53.5" y="111.6">RD+</text>
<text x="45.9" y="114.3">VeeR1</text>
<text x="52.2" y="114.3">VeeR2</text>
</g>
</svg>
